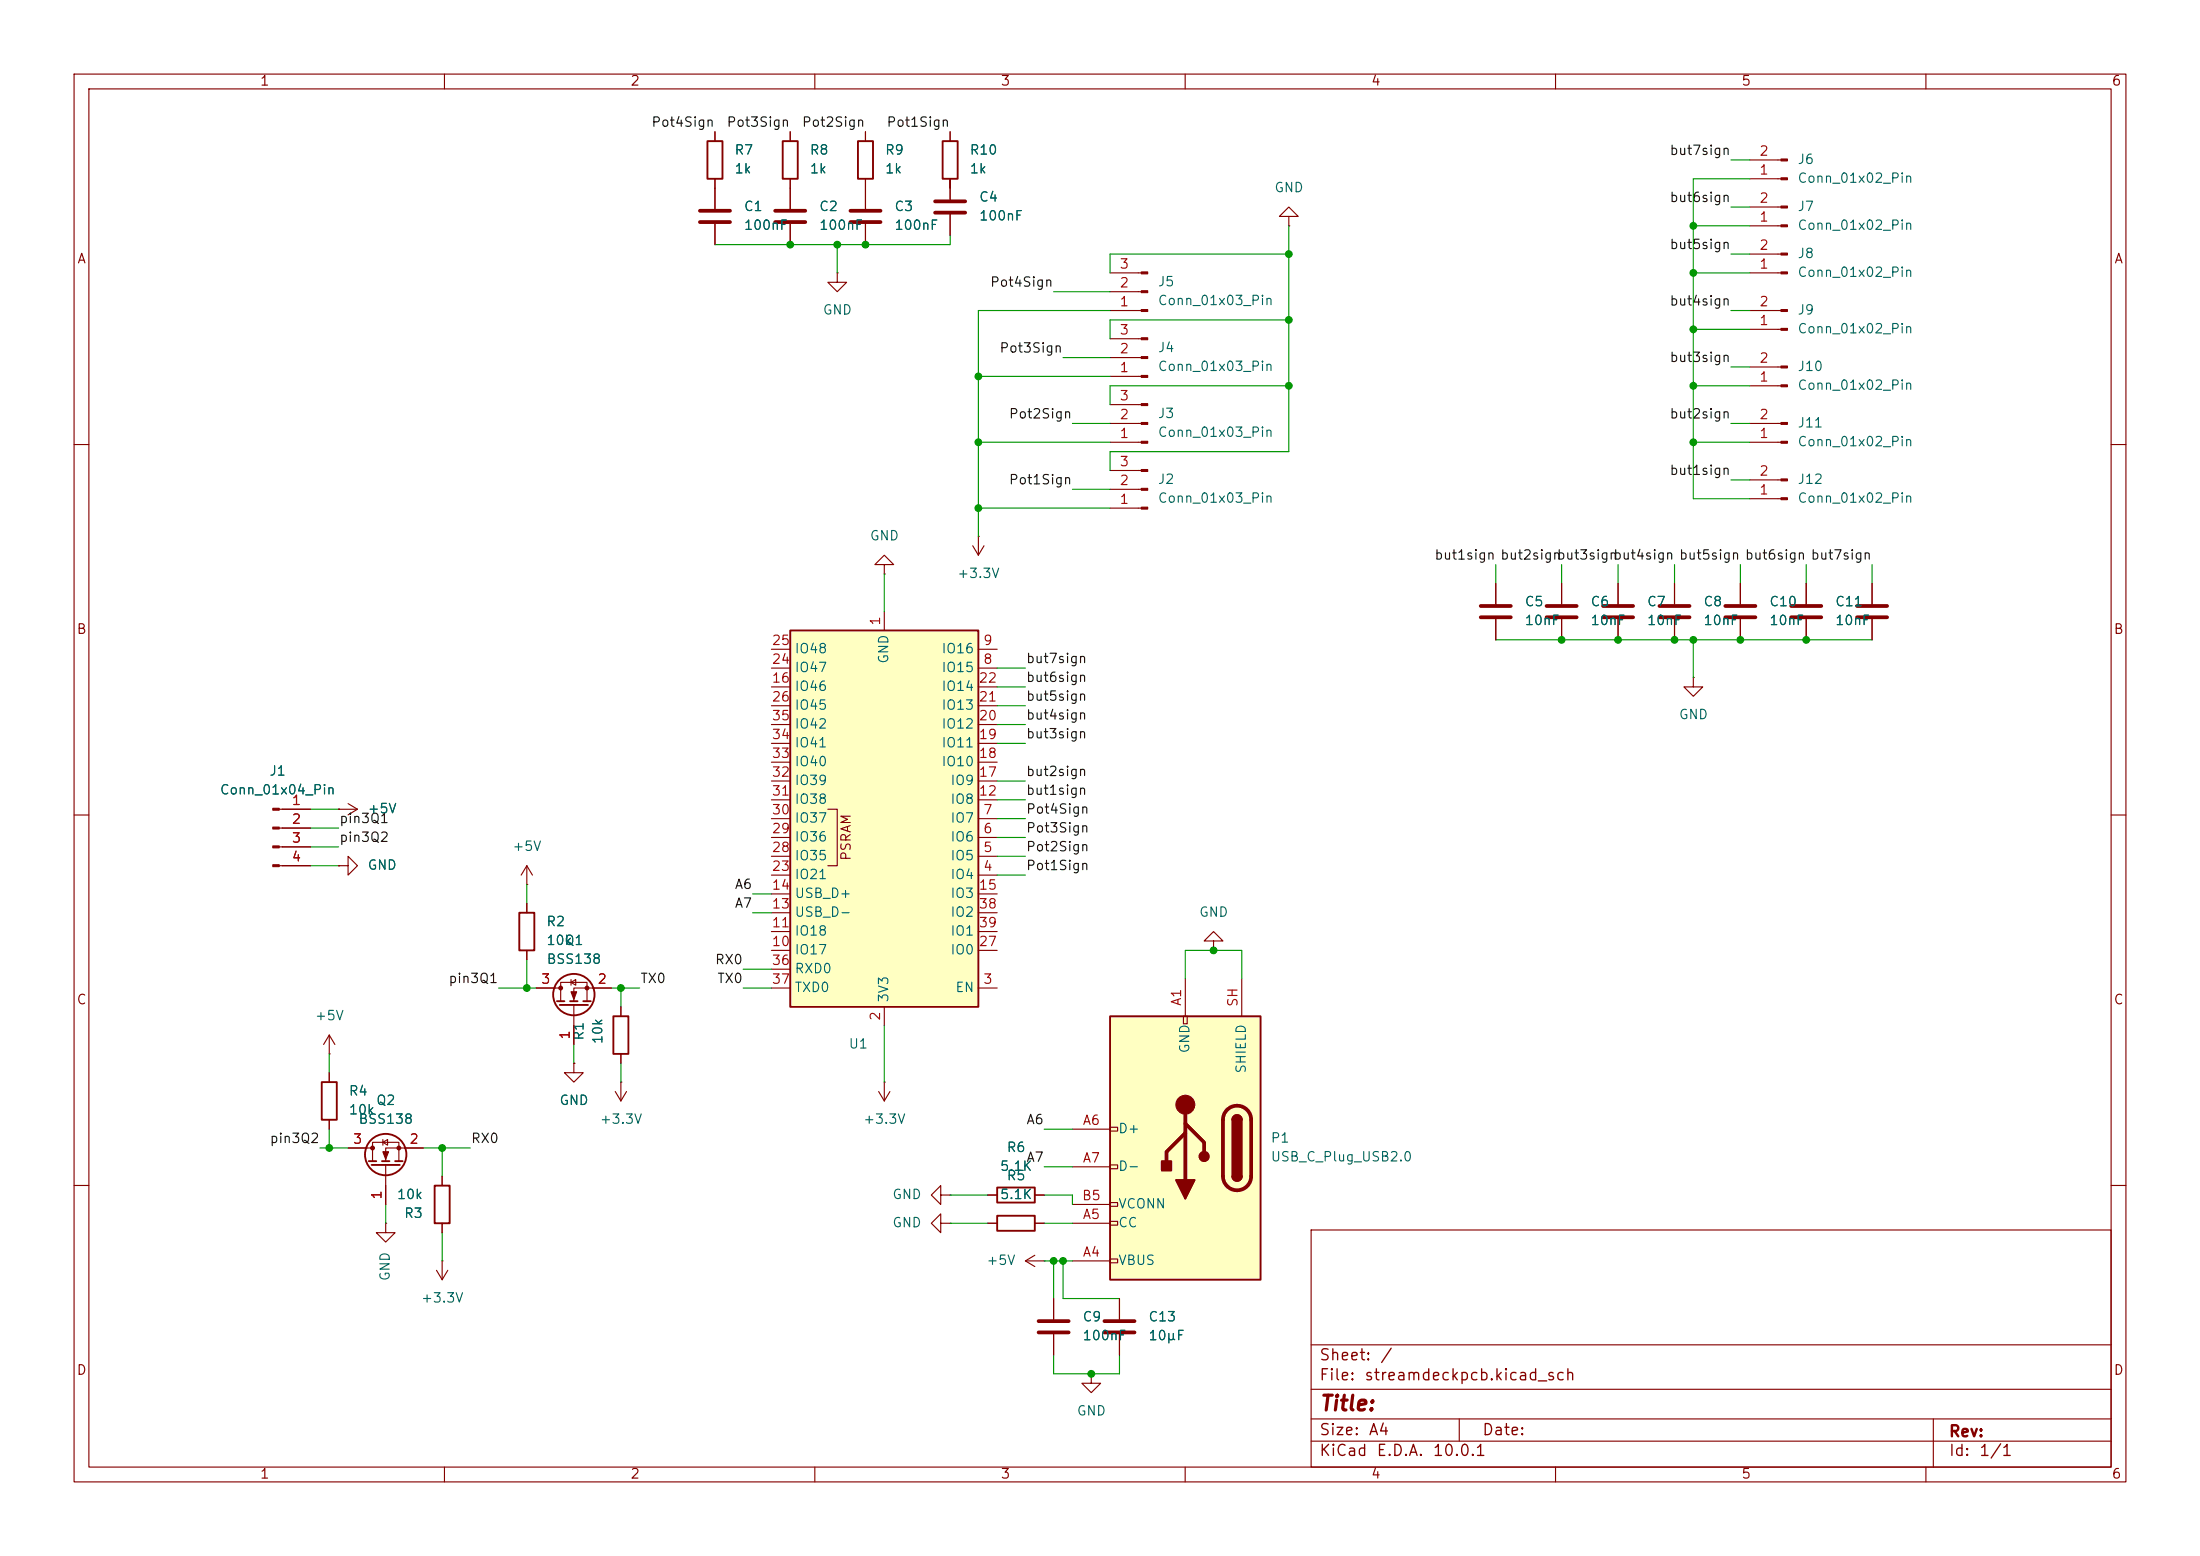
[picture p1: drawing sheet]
<svg xmlns="http://www.w3.org/2000/svg" width="297mm" height="210mm" viewBox="0 0 297 210" stroke-linecap="round" stroke-linejoin="round" font-family="sans-serif">
<g fill="none" stroke="#840000" stroke-width=".15">
<path d="M10 10h277v190h-277zM12 12h273v186h-273zM60 10v2M110 10v2M160 10v2M210 10v2M260 10v2M10 60h2M285 60h2M10 110h2M285 110h2M10 160h2"/>
<path d="M142.2 175.3v2.8M151.1 175.3v2.8M177 166h108v32h-108zM285 160h2M60 198v2M110 198v2M142.2 180.1v2.8M151.1 180.1v2.8M160 198v2M177 194.5h108M177 191.5h108M177 187.5h108"/>
<path d="M177 181.5h108M197 191.5v3M210 198v2M260 198v2M261 191.5v6.5"/>
</g>
<path d="M140.2 178.3h4.1M140.2 179.8h4.1M149.1 178.3h4.1M149.1 179.8h4.1" fill="none" stroke="#840000" stroke-width=".51"/>
<path d="M149.9 137.2h20.3v35.5h-20.3z" fill="#ffffc2"/>
<g fill="none" stroke="#840000" stroke-width=".15">
<path d="M149.9 50.8h4.2M149.9 48.3h4.2M149.9 45.7h4.2M236.2 59.7h4.2M236.2 57.2h4.2M37.7 109.2h4.2M37.7 111.8h4.2M37.7 114.3h4.2M37.7 116.8h4.2M45.7 109.2h.1M45.7 116.8h1.3v-1.2l1.3 1.2-1.3 1.3v-1.3M45.7 116.8h.1"/>
<path d="M45.7 109.2h2.6M47 108.5l1.3 .7M48.3 109.2l-1.3 .8M71.1 119.4h.1M71.1 116.8l-.7 1.3M71.1 116.8l.8 1.3M71.1 116.8v2.6M159.8 137.2h.5v1h-.5zM160 132.1v5.1M163.8 127h1.3l-1.3-1.3-1.2 1.3h1.2v1.3M163.8 128.3h.1M167.6 132.1v5.1"/>
<path d="M144.8 152.4h5.1M144.8 157.5h5.1M149.9 157.2h1v.5h-1zM149.9 152.1h1v.6h-1zM127 165.1v-1.3l-1.3 1.3 1.3 1.3v-1.3h1.3M127 161.3v-1.3l-1.3 1.3 1.3 1.3v-1.3h1.3M128.3 165.1h.1M128.3 161.3h.1M133.3 165.1h1.3M139.7 165.1h1.3M144.8 170.2h5.1M144.8 165.1h5.1"/>
<path d="M144.8 162.6h5.1M149.9 169.9h1v.5h-1zM149.9 164.8h1v.6h-1zM149.9 162.3h1v.5h-1z"/>
</g>
<path d="M149.9 137.2h20.3v35.5h-20.3zM166.4 158.8a.64 .64 0 0 0 .6 .6 .64 .64 0 0 0 .6-.6M166.4 151.1a.64 .64 0 0 1 .6-.6 .64 .64 0 0 1 .6 .6M134.6 164.1h5.1v2h-5.1z" fill="none" stroke="#840000" stroke-width=".25"/>
<path d="M160 152.9l-2.5 2.5v1.3M160 151.6l2.6 2.6v1.2M160 149.1v10.2M165.7 149.8a1.9 1.9 0 0 1 2-.4 1.9 1.9 0 0 1 1.2 1.7v7.7a1.91 1.91 0 0 1-1.9 1.8 1.91 1.91 0 0 1-1.9-1.8v-7.7a1.9 1.9 0 0 1 .6-1.3z" fill="none" stroke="#840000" stroke-width=".51"/>
<g fill="#840000" stroke="#840000" stroke-width=".25">
<path d="M166.4 151.1h1.2v7.7h-1.2z"/>
<path d="M166.4 158.8h1.2a.64 .64 0 0 1-.6 .6 .64 .64 0 0 1-.6-.6z"/>
<path d="M166.6 150.7a.64 .64 0 0 1 .6-.2 .64 .64 0 0 1 .4 .6h-1.2z"/>
<path d="M158.7 159.3h2.6l-1.3 2.5z"/>
<path d="M156.8 156.7h1.3v1.3h-1.3z"/>
<circle cx="162.6" cy="156.1" r=".63"/>
</g>
<g fill="#840000" stroke="#840000" stroke-width=".15">
<path d="M36.8 109.1h.9v.2h-.9z"/>
<path d="M36.8 111.6h.9v.3h-.9z"/>
<path d="M36.8 114.2h.9v.2h-.9z"/>
<path d="M36.8 116.7h.9v.3h-.9z"/>
<path d="M240.4 59.6h.9v.2h-.9z"/>
<path d="M240.4 57h.9v.3h-.9z"/>
<path d="M154.1 50.7h.8v.2h-.8z"/>
<path d="M154.1 48.1h.8v.3h-.8z"/>
<path d="M154.1 45.6h.8v.2h-.8z"/>
<circle cx="160" cy="149.1" r="1.27"/>
</g>
<path d="M106.7 85.1h25.4v50.8h-25.4z" fill="#ffffc2"/>
<g fill="none" stroke="#840000" stroke-width=".25">
<path d="M95.5 19.1h2v5h-2zM105.7 19.1h2v5h-2zM115.8 19.1h2.1v5h-2.1zM127.3 19.1h2v5h-2zM106.7 85.1h25.4v50.8h-25.4zM70.1 123.2h2v5.1h-2zM75.2 135.1h1M75.6 135.6h3.8M77 135.1h1M78.7 135.1h1.1M82.8 137.2h2v5h-2zM43.4 146.1h2.1v5h-2.1z"/>
<path d="M49.8 156.7h1M50.2 157.2h3.8M51.6 156.7h1M53.3 156.7h1.1M58.7 160h2v5.1h-2zM134.6 160.3h5.1v2h-5.1z"/>
<circle cx="77.5" cy="134.2" r="2.79"/>
<circle cx="52.1" cy="155.8" r="2.79"/>
</g>
<g fill="none" stroke="#840000" stroke-width=".15">
<path d="M96.5 17.8v1.3M106.7 17.8v1.3M116.8 17.8v1.3M128.3 17.8v1.3M96.5 24.1v4.1M96.5 30.2v2.8M106.7 24.1v4.1M106.7 30.2v2.8M113 36.8v1.3h1.3l-1.3 1.3-1.2-1.3h1.2M113 36.8h.1M116.8 24.1v4.1M116.8 30.2v2.8"/>
<path d="M128.3 24.1v2.8M128.3 29v2.8M149.9 39.4h4.2M149.9 36.8h4.2M174 29.2h1.3l-1.3-1.3-1.3 1.3h1.3v1.3M174 30.5h.1M236.2 36.8h4.2M236.2 30.5h4.2M236.2 27.9h4.2M236.2 34.3h4.2M236.2 24.1h4.2M236.2 21.6h4.2"/>
<path d="M149.9 41.9h4.2M149.9 59.7h4.2M149.9 57.2h4.2M149.9 54.6h4.2M236.2 41.9h4.2M236.2 52.1h4.2M236.2 49.5h4.2M236.2 44.5h4.2M119.4 76.2h1.2l-1.2-1.3-1.3 1.3h1.3v1.3M119.4 77.5h.1M131.3 73.7l.8 1.2M132.1 72.4h.1"/>
<path d="M132.1 72.4v2.5M132.8 73.7l-.7 1.2M149.9 68.6h4.2M149.9 66h4.2M149.9 63.5h4.2M201.9 78.7v2.8M210.8 78.7v2.8M218.4 78.7v2.8M226.1 78.7v2.8M234.9 78.7v2.8M236.2 67.3h4.2M236.2 64.8h4.2"/>
<path d="M243.8 78.7v2.8M252.7 78.7v2.8M104.1 90.2h2.6M104.1 87.6h2.6M104.1 92.7h2.6M104.1 97.8h2.6M104.1 95.3h2.6M119.4 82.6v2.5M132.1 90.2h2.5M132.1 87.6h2.5M132.1 92.7h2.5M132.1 97.8h2.5"/>
<path d="M132.1 95.3h2.5M201.9 83.6v2.8M210.8 83.6v2.8M218.4 83.6v2.8M226.1 83.6v2.8M228.6 91.4v1.3h1.3l-1.3 1.3-1.3-1.3h1.3M228.6 91.4h.1M234.9 83.6v2.8M243.8 83.6v2.8M252.7 83.6v2.8M38.1 109.2h3.8M38.1 111.8h3.8"/>
<path d="M38.1 114.3h3.8M38.1 116.8h3.8M45.7 109.2h.1M45.7 116.8h.1M104.1 118.1h2.6M104.1 115.6h2.6M104.1 113h2.6M104.1 110.5h2.6M104.1 108h2.6M104.1 105.4h2.6M104.1 102.9h2.6M104.1 100.3h2.6"/>
<path d="M111.8 109.2h1.2v7.6h-1.2M132.1 118.1h2.5M132.1 115.6h2.5M132.1 113h2.5M132.1 110.5h2.5M132.1 108h2.5M132.1 105.4h2.5M132.1 102.9h2.5M132.1 100.3h2.5M44.4 139.7l-.7 1.3M44.4 139.7l.8 1.3M44.4 139.7v2.5"/>
<path d="M71.1 121.9v1.3M71.1 128.3v1.2M72.4 133.4h3.3M75.7 135.1v-2.5h3.5v2.5M77.1 132.6l.6-.4v.8zM77.1 132.2v.8M77.5 135.6v5.4M82.5 133.4h-5v1.7M83.8 135.9v1.3M104.1 133.4h2.6M104.1 128.3h2.6M104.1 125.7h2.6"/>
<path d="M104.1 123.2h2.6M104.1 120.7h2.6M104.1 130.8h2.6M119.4 135.9v2.5M132.1 133.4h2.5M132.1 128.3h2.5M132.1 125.7h2.5M132.1 123.2h2.5M132.1 120.7h2.5M44.4 142.2h.1M44.4 144.8v1.3M44.4 151.1v1.3"/>
<path d="M47 154.9h3.3M50.3 156.7v-2.5h3.5v2.5M51.7 154.2l.6-.4v.8zM51.7 153.8v.8M52.1 157.2v5.4M57.1 154.9h-5v1.8M59.7 158.8v1.2M77.5 143.5v1.3h1.2l-1.2 1.3-1.3-1.3h1.3M77.5 143.5h.1M83.1 147.3l.7 1.3M83.8 146.1h.1M83.8 142.2v1.3"/>
<path d="M83.8 146.1v2.5M84.6 147.3l-.8 1.3M118.6 147.3l.8 1.3M119.4 146.1h.1M119.4 146.1v2.5M120.1 147.3l-.7 1.3M52.1 165.1v1.3h1.2l-1.2 1.2-1.3-1.2h1.3M52.1 165.1h.1M58.9 171.5l.8 1.2M59.7 170.2h.1M59.7 165.1v1.3M59.7 170.2v2.5"/>
<path d="M60.5 171.5l-.8 1.2M133.3 161.3h1.3M133.3 165.1h1.3M138.4 170.2l1.3 .7M138.4 170.2h2.6M139.7 161.3h1.3M139.7 169.4l-1.3 .8M139.7 165.1h1.3M141 170.2h.1M142.2 175.3v2.8M151.1 175.3v2.8M142.2 180.1v2.8"/>
<path d="M147.3 185.4v1.3h1.3l-1.3 1.3-1.3-1.3h1.3M147.3 185.4h.1M151.1 180.1v2.8"/>
</g>
<g fill="none" stroke="#840000" stroke-width=".51">
<path d="M94.5 28.4h4.1M94.5 30h4.1M104.6 28.4h4.1M104.6 30h4.1M114.8 28.4h4.1M114.8 30h4.1M126.2 27.2h4.1M126.2 28.7h4.1M199.9 81.8h4.1M199.9 83.3h4.1M208.8 81.8h4.1M208.8 83.3h4.1"/>
<path d="M216.4 81.8h4.1M216.4 83.3h4.1M224 81.8h4.1M224 83.3h4.1M232.9 81.8h4.1M232.9 83.3h4.1M241.8 81.8h4.1M241.8 83.3h4.1M250.7 81.8h4.1M250.7 83.3h4.1"/>
</g>
<g fill="#840000" stroke="#840000" stroke-width=".15">
<path d="M154.1 41.8h.8v.2h-.8z"/>
<path d="M154.1 39.2h.8v.3h-.8z"/>
<path d="M154.1 36.7h.8v.3h-.8z"/>
<path d="M154.1 68.5h.8v.2h-.8z"/>
<path d="M154.1 65.9h.8v.3h-.8z"/>
<path d="M154.1 63.4h.8v.2h-.8z"/>
<path d="M154.1 59.6h.8v.2h-.8z"/>
<path d="M154.1 57h.8v.3h-.8z"/>
<path d="M154.1 54.5h.8v.2h-.8z"/>
<path d="M51.7 155.4h.8l-.4 1.1z"/>
<path d="M77.1 133.9h.8l-.4 1z"/>
<path d="M240.4 67.2h.9v.2h-.9z"/>
<path d="M240.4 64.6h.9v.3h-.9z"/>
<path d="M240.4 30.4h.9v.2h-.9z"/>
<path d="M240.4 27.8h.9v.3h-.9z"/>
<path d="M240.4 51.9h.9v.3h-.9z"/>
<path d="M240.4 49.4h.9v.3h-.9z"/>
<path d="M240.4 44.3h.9v.3h-.9z"/>
<path d="M240.4 41.8h.9v.2h-.9z"/>
<path d="M240.4 36.7h.9v.3h-.9z"/>
<path d="M240.4 34.2h.9v.2h-.9z"/>
<path d="M240.4 24h.9v.3h-.9z"/>
<path d="M240.4 21.5h.9v.2h-.9z"/>
<circle cx="50.3" cy="154.9" r=".25"/>
<circle cx="53.8" cy="154.9" r=".25"/>
<circle cx="75.7" cy="133.3" r=".25"/>
<circle cx="79.2" cy="133.3" r=".25"/>
</g>
<g fill="none" stroke="#009600" stroke-width=".15">
<path d="M113 33v3.8M128.3 24.1v1.3M128.3 31.8v1.2h-31.8M142.2 39.4h7.7M174 30.5v30.5h-24.1v2.5M174 34.3h-24.1v2.5M228.6 36.8h7.6M228.6 30.5h7.6M233.7 34.3h2.5M233.7 27.9h2.5M233.7 21.6h2.5M236.2 24.1h-7.6v43.2h7.6"/>
<path d="M132.1 59.7h17.8M132.1 50.8h17.8M143.5 48.3h6.4M144.8 57.2h5.1M149.9 41.9h-17.8v30.5M174 52.1h-24.1v2.5M174 43.2h-24.1v2.5M228.6 52.1h7.6M228.6 44.5h7.6M228.6 59.7h7.6M233.7 41.9h2.5M233.7 57.2h2.5"/>
<path d="M233.7 49.5h2.5M119.4 77.5v5.1M132.1 68.6h17.8M144.8 66h5.1M201.9 76.2v2.5M210.8 76.2v2.5M218.4 76.2v2.5M226.1 76.2v2.5M233.7 64.8h2.5M234.9 76.2v2.5M243.8 76.2v2.5M252.7 76.2v2.5"/>
<path d="M134.6 92.7h3.8M134.6 95.3h3.8M134.6 90.2h3.8M134.6 97.8h3.8M201.9 86.4h50.8M228.6 86.4v5M41.9 116.8h3.8M41.9 109.2h3.8M41.9 114.3h3.8M41.9 111.8h3.8M71.1 119.4v2.5M134.6 113h3.8"/>
<path d="M134.6 115.6h3.8M134.6 110.5h3.8M134.6 108h3.8M134.6 105.4h3.8M134.6 100.3h3.8M134.6 118.1h3.8M67.3 133.4h5.1M71.1 129.5v3.9M82.5 133.4h3.9M83.8 133.4v2.5M100.3 133.4h3.8M100.3 130.8h3.8"/>
<path d="M101.6 120.7h2.5M101.6 123.2h2.5M119.4 138.4v7.7M160 132.1v-3.8h7.6v3.8M43.2 154.9h3.8M44.4 142.2v2.6M44.4 152.4v2.5M57.1 154.9h6.4M59.7 154.9v3.9M77.5 141v2.5M83.8 143.5v2.6M141 157.5h3.8"/>
<path d="M141 152.4h3.8M52.1 162.6v2.5M59.7 166.4v3.8M128.3 161.3h5M128.3 165.1h5M141 170.2h3.8M141 161.3h3.8v1.3M141 165.1h3.8M142.2 170.2v5.1M143.5 170.2v5.1h7.6M142.2 182.9v2.5h8.9v-2.5"/>
</g>
<g fill="#009600" stroke="#009600" stroke-width=".14">
<circle cx="44.4" cy="154.9" r=".46"/>
<circle cx="59.7" cy="154.9" r=".46"/>
<circle cx="83.8" cy="133.4" r=".46"/>
<circle cx="71.1" cy="133.4" r=".46"/>
<circle cx="132.1" cy="68.6" r=".46"/>
<circle cx="132.1" cy="59.7" r=".46"/>
<circle cx="143.5" cy="170.2" r=".46"/>
<circle cx="147.3" cy="185.4" r=".46"/>
<circle cx="142.2" cy="170.2" r=".46"/>
<circle cx="163.8" cy="128.3" r=".46"/>
<circle cx="228.6" cy="36.8" r=".46"/>
<circle cx="228.6" cy="52.1" r=".46"/>
<circle cx="228.6" cy="59.7" r=".46"/>
<circle cx="228.6" cy="44.5" r=".46"/>
<circle cx="174" cy="43.2" r=".46"/>
<circle cx="174" cy="52.1" r=".46"/>
<circle cx="210.8" cy="86.4" r=".46"/>
<circle cx="228.6" cy="30.5" r=".46"/>
<circle cx="174" cy="34.3" r=".46"/>
<circle cx="132.1" cy="50.8" r=".46"/>
<circle cx="113" cy="33" r=".46"/>
<circle cx="106.7" cy="33" r=".46"/>
<circle cx="116.8" cy="33" r=".46"/>
<circle cx="218.4" cy="86.4" r=".46"/>
<circle cx="226.1" cy="86.4" r=".46"/>
<circle cx="228.6" cy="86.4" r=".46"/>
<circle cx="234.9" cy="86.4" r=".46"/>
<circle cx="243.8" cy="86.4" r=".46"/>
</g>
<text font-size="2" fill="#840000" x="178" y="190.9">Title:</text>
<g font-size="1.5" fill="#840000">
<text x="178" y="184">Sheet:</text>
<text x="186.2" y="184">/</text>
<text x="178" y="186.7">File:</text>
<text x="184.1" y="186.7">streamdeckpcb.kicad_sch</text>
<text x="178" y="196.9">KiCad</text>
<text x="178" y="194.1">Size:</text>
<text x="184.7" y="194.1">A4</text>
<text x="185.7" y="196.9">E.D.A.</text>
<text x="193.3" y="196.9">10.0.1</text>
<text x="200" y="194.1">Date:</text>
<text x="263" y="194.3">Rev:</text>
<text x="263" y="196.9">Id:</text>
<text x="267.1" y="196.9">1/1</text>
</g>
<g font-size="1.3" fill="#840000">
<text x="35" y="11.9">1</text>
<text x="85" y="11.9">2</text>
<text x="135" y="11.9">3</text>
<text x="185" y="11.9">4</text>
<text x="235" y="11.9">5</text>
<text x="285" y="11.9">6</text>
<text x="10.3" y="35.9">A</text>
<text x="285.3" y="35.9">A</text>
<text x="10.3" y="85.9">B</text>
<text x="285.3" y="85.9">B</text>
<text x="115.2" y="116.3" transform="rotate(-90 115.2 116.3)">PSRAM</text>
<text x="10.3" y="135.9">C</text>
<text x="285.3" y="135.9">C</text>
<text x="10.3" y="185.9">D</text>
<text x="285.3" y="185.9">D</text>
<text x="35" y="199.9">1</text>
<text x="85" y="199.9">2</text>
<text x="135" y="199.9">3</text>
<text x="185" y="199.9">4</text>
<text x="235" y="199.9">5</text>
<text x="285" y="199.9">6</text>
</g>
<g font-size="1.3" fill="#0f0f0f">
<text x="87.9" y="17.4">Pot4Sign</text>
<text x="98" y="17.4">Pot3Sign</text>
<text x="108.2" y="17.4">Pot2Sign</text>
<text x="119.6" y="17.4">Pot1Sign</text>
<text x="225.3" y="21.2">but7sign</text>
<text x="225.3" y="27.6">but6sign</text>
<text x="225.3" y="33.9">but5sign</text>
<text x="133.6" y="39">Pot4Sign</text>
<text x="225.3" y="41.6">but4sign</text>
<text x="134.8" y="47.9">Pot3Sign</text>
<text x="225.3" y="49.2">but3sign</text>
<text x="136.1" y="56.8">Pot2Sign</text>
<text x="225.3" y="56.8">but2sign</text>
<text x="136.1" y="65.7">Pot1Sign</text>
<text x="225.3" y="64.4">but1sign</text>
<text x="193.6" y="75.9">but1sign but2sign</text>
<text x="210.1" y="75.9">but3sign</text>
<text x="217.7" y="75.9">but4sign but5sign but6sign but7sign</text>
<text x="138.4" y="89.8">but7sign</text>
<text x="138.4" y="92.4">but6sign</text>
<text x="138.4" y="94.9">but5sign</text>
<text x="138.4" y="97.4">but4sign</text>
<text x="138.4" y="100">but3sign</text>
<text x="138.4" y="105.1">but2sign</text>
<text x="138.4" y="107.6">but1sign</text>
<text x="45.7" y="111.4">pin3Q1</text>
<text x="45.7" y="114">pin3Q2</text>
<text x="138.4" y="112.7">Pot3Sign</text>
<text x="138.4" y="110.1">Pot4Sign</text>
<text x="138.4" y="117.8">Pot1Sign</text>
<text x="138.4" y="115.2">Pot2Sign</text>
<text x="99.1" y="120.3">A6</text>
<text x="99.1" y="122.8">A7</text>
<text x="96.4" y="130.5">RX0</text>
<text x="60.5" y="133">pin3Q1</text>
<text x="86.4" y="133">TX0</text>
<text x="96.7" y="133">TX0</text>
<text x="36.3" y="154.6">pin3Q2</text>
<text x="63.5" y="154.6">RX0</text>
<text x="138.5" y="152.1">A6</text>
<text x="138.5" y="157.1">A7</text>
</g>
<g font-size="1.3" fill="#006464">
<text x="99.1" y="21.2">R7</text>
<text x="99.1" y="23.7">1k</text>
<text x="109.2" y="21.2">R8</text>
<text x="109.2" y="23.7">1k</text>
<text x="119.4" y="21.2">R9</text>
<text x="119.4" y="23.7">1k</text>
<text x="130.8" y="21.2">R10</text>
<text x="130.8" y="23.7">1k</text>
<text x="242.6" y="22.5">J6</text>
<text x="100.3" y="28.8">C1</text>
<text x="110.5" y="28.8">C2</text>
<text x="120.7" y="28.8">C3</text>
<text x="132.1" y="27.5">C4</text>
<text x="172" y="26.3">GND</text>
<text x="242.6" y="28.8">J7</text>
<text x="242.6" y="25">Conn_01x02_Pin</text>
<text x="100.3" y="31.3">100nF</text>
<text x="110.5" y="31.3">100nF</text>
<text x="120.7" y="31.3">100nF</text>
<text x="132.1" y="30.1">100nF</text>
<text x="242.6" y="31.3">Conn_01x02_Pin</text>
<text x="242.6" y="35.2">J8</text>
<text x="156.2" y="39">J5</text>
<text x="156.2" y="41.5">Conn_01x03_Pin</text>
<text x="242.6" y="37.7">Conn_01x02_Pin</text>
<text x="111" y="42.8">GND</text>
<text x="156.2" y="47.9">J4</text>
<text x="242.6" y="42.8">J9</text>
<text x="242.6" y="45.3">Conn_01x02_Pin</text>
<text x="156.2" y="50.4">Conn_01x03_Pin</text>
<text x="242.6" y="52.9">Conn_01x02_Pin</text>
<text x="242.6" y="50.4">J10</text>
<text x="156.2" y="56.7">J3</text>
<text x="156.2" y="59.3">Conn_01x03_Pin</text>
<text x="242.6" y="58">J11</text>
<text x="156.2" y="65.6">J2</text>
<text x="242.6" y="60.6">Conn_01x02_Pin</text>
<text x="242.6" y="65.6">J12</text>
<text x="156.2" y="68.2">Conn_01x03_Pin</text>
<text x="242.6" y="68.2">Conn_01x02_Pin</text>
<text x="117.3" y="73.3">GND</text>
<text x="129.1" y="78.3">+3.3V</text>
<text x="205.7" y="82.1">C5</text>
<text x="214.6" y="82.1">C6</text>
<text x="222.3" y="82.1">C7</text>
<text x="229.9" y="82.1">C8</text>
<text x="238.8" y="82.1">C10</text>
<text x="247.7" y="82.1">C11</text>
<text x="107.2" y="88.5">IO48</text>
<text x="120.2" y="89.7" transform="rotate(-90 120.2 89.7)">GND</text>
<text x="127" y="88.5">IO16</text>
<text x="205.7" y="84.7">10nF</text>
<text x="214.6" y="84.7">10nF</text>
<text x="222.3" y="84.7">10nF</text>
<text x="229.9" y="84.7">10nF</text>
<text x="238.8" y="84.7">10nF</text>
<text x="247.7" y="84.7">10nF</text>
<text x="107.2" y="93.6">IO46</text>
<text x="107.2" y="91">IO47</text>
<text x="127" y="91">IO15</text>
<text x="127" y="93.6">IO14</text>
<text x="107.2" y="96.1">IO45</text>
<text x="107.2" y="101.2">IO41</text>
<text x="107.2" y="98.7">IO42</text>
<text x="127" y="101.2">IO11</text>
<text x="127" y="98.7">IO12</text>
<text x="127" y="96.1">IO13</text>
<text x="226.6" y="97.4">GND</text>
<text x="29.6" y="107.5">Conn_01x04_Pin</text>
<text x="36.3" y="105">J1</text>
<text x="107.2" y="106.3">IO39</text>
<text x="107.2" y="103.7">IO40</text>
<text x="127" y="103.7">IO10</text>
<text x="128.2" y="106.3">IO9</text>
<text x="49.5" y="110.1">+5V</text>
<text x="107.2" y="113.9">IO36</text>
<text x="107.2" y="111.4">IO37</text>
<text x="107.2" y="108.8">IO38</text>
<text x="128.2" y="113.9">IO6</text>
<text x="128.2" y="111.4">IO7</text>
<text x="128.2" y="108.8">IO8</text>
<text x="49.5" y="117.7">GND</text>
<text x="69.1" y="115.2">+5V</text>
<text x="107.2" y="119">IO21</text>
<text x="107.2" y="116.4">IO35</text>
<text x="128.2" y="119">IO4</text>
<text x="128.2" y="116.4">IO5</text>
<text x="73.7" y="125.3">R2</text>
<text x="107.2" y="124.1">USB_D-</text>
<text x="107.2" y="121.5">USB_D+</text>
<text x="128.2" y="121.5">IO3</text>
<text x="128.2" y="124.1">IO2</text>
<text x="161.8" y="124.1">GND</text>
<text x="73.7" y="127.9">10k</text>
<text x="73.7" y="130.4">BSS138</text>
<text x="76.1" y="127.9">Q1</text>
<text x="107.2" y="129.1">IO17</text>
<text x="107.2" y="126.6">IO18</text>
<text x="107.2" y="131.7">RXD0</text>
<text x="128.2" y="129.1">IO0</text>
<text x="128.2" y="126.6">IO1</text>
<text x="107.2" y="134.2">TXD0</text>
<text x="120.2" y="135.4" transform="rotate(-90 120.2 135.4)">3V3</text>
<text x="128.9" y="134.2">EN</text>
<text x="42.4" y="138">+5V</text>
<text x="79.1" y="140.5" transform="rotate(-90 79.1 140.5)">R1</text>
<text x="81.6" y="141" transform="rotate(-90 81.6 141)">10k</text>
<text x="114.5" y="141.8">U1</text>
<text x="160.9" y="142.2" transform="rotate(-90 160.9 142.2)">GND</text>
<text x="47" y="148.2">R4</text>
<text x="50.7" y="149.5">Q2</text>
<text x="75.4" y="149.5">GND</text>
<text x="168.5" y="145" transform="rotate(-90 168.5 145)">SHIELD</text>
<text x="47" y="150.7">10k</text>
<text x="48.3" y="152">BSS138</text>
<text x="80.9" y="152">+3.3V</text>
<text x="116.4" y="152">+3.3V</text>
<text x="135.8" y="155.8">R6</text>
<text x="150.9" y="153.3">D+</text>
<text x="171.5" y="154.5">P1</text>
<text x="134.9" y="158.3">5.1K</text>
<text x="135.8" y="159.6">R5</text>
<text x="150.9" y="158.3">D-</text>
<text x="171.5" y="157.1">USB_C_Plug_USB2.0</text>
<text x="53.5" y="162.2">10k</text>
<text x="54.5" y="164.7">R3</text>
<text x="120.4" y="166">GND</text>
<text x="120.4" y="162.2">GND</text>
<text x="134.9" y="162.2">5.1K</text>
<text x="150.9" y="166">CC</text>
<text x="150.9" y="163.4">VCONN</text>
<text x="52.9" y="173" transform="rotate(-90 52.9 173)">GND</text>
<text x="133.1" y="171">+5V</text>
<text x="150.9" y="171">VBUS</text>
<text x="56.7" y="176.1">+3.3V</text>
<text x="146.1" y="178.7">C9</text>
<text x="154.9" y="178.7">C13</text>
<text x="146.1" y="181.2">100nF</text>
<text x="154.9" y="181.2">10µF</text>
<text x="145.3" y="191.4">GND</text>
</g>
<g font-size="1.3" fill="#a90000">
<text x="237.4" y="23.9">1</text>
<text x="237.4" y="21.3">2</text>
<text x="237.4" y="27.7">2</text>
<text x="237.4" y="30.2">1</text>
<text x="237.4" y="34">2</text>
<text x="151.1" y="41.7">1</text>
<text x="151.1" y="39.1">2</text>
<text x="151.1" y="36.6">3</text>
<text x="237.4" y="41.7">2</text>
<text x="237.4" y="36.6">1</text>
<text x="151.1" y="45.5">3</text>
<text x="237.4" y="44.2">1</text>
<text x="151.1" y="50.5">1</text>
<text x="151.1" y="48">2</text>
<text x="237.4" y="51.8">1</text>
<text x="237.4" y="49.3">2</text>
<text x="151.1" y="59.4">1</text>
<text x="151.1" y="56.9">2</text>
<text x="151.1" y="54.4">3</text>
<text x="237.4" y="59.4">1</text>
<text x="237.4" y="56.9">2</text>
<text x="151.1" y="65.8">2</text>
<text x="151.1" y="63.2">3</text>
<text x="237.4" y="64.5">2</text>
<text x="151.1" y="68.3">1</text>
<text x="237.4" y="67.1">1</text>
<text x="104.1" y="89.9">24</text>
<text x="104.1" y="87.4">25</text>
<text x="119.1" y="84.5" transform="rotate(-90 119.1 84.5)">1</text>
<text x="132.6" y="89.9">8</text>
<text x="132.6" y="87.4">9</text>
<text x="104.1" y="92.5">16</text>
<text x="104.1" y="95">26</text>
<text x="132" y="95">21</text>
<text x="132" y="92.5">22</text>
<text x="104.1" y="100.1">34</text>
<text x="104.1" y="97.5">35</text>
<text x="132" y="100.1">19</text>
<text x="132" y="97.5">20</text>
<text x="104.1" y="107.7">31</text>
<text x="104.1" y="105.2">32</text>
<text x="104.1" y="102.6">33</text>
<text x="132" y="107.7">12</text>
<text x="132" y="105.2">17</text>
<text x="132" y="102.6">18</text>
<text x="39.3" y="109">1</text>
<text x="39.3" y="111.5">2</text>
<text x="104.1" y="112.8">29</text>
<text x="104.1" y="110.2">30</text>
<text x="132.6" y="112.8">6</text>
<text x="132.6" y="110.2">7</text>
<text x="39.3" y="114">3</text>
<text x="39.3" y="116.6">4</text>
<text x="104.1" y="117.9">23</text>
<text x="104.1" y="115.3">28</text>
<text x="132.6" y="117.9">4</text>
<text x="132.6" y="115.3">5</text>
<text x="104.1" y="125.5">11</text>
<text x="104.1" y="122.9">13</text>
<text x="104.1" y="120.4">14</text>
<text x="132" y="120.4">15</text>
<text x="132" y="122.9">38</text>
<text x="132" y="125.5">39</text>
<text x="104.1" y="128">10</text>
<text x="104.1" y="130.6">36</text>
<text x="132" y="128">27</text>
<text x="73" y="133.1">3</text>
<text x="80.6" y="133.1">2</text>
<text x="104.1" y="133.1">37</text>
<text x="119.1" y="137.9" transform="rotate(-90 119.1 137.9)">2</text>
<text x="132.6" y="133.1">3</text>
<text x="159.8" y="135.9" transform="rotate(-90 159.8 135.9)">A1</text>
<text x="167.4" y="136" transform="rotate(-90 167.4 136)">SH</text>
<text x="77.2" y="140.4" transform="rotate(-90 77.2 140.4)">1</text>
<text x="47.6" y="154.7">3</text>
<text x="55.2" y="154.7">2</text>
<text x="146.1" y="152.1">A6</text>
<text x="51.8" y="162" transform="rotate(-90 51.8 162)">1</text>
<text x="146.1" y="157.2">A7</text>
<text x="146" y="162.3">B5</text>
<text x="146.1" y="164.8">A5</text>
<text x="146.1" y="169.9">A4</text>
</g>
</svg>
